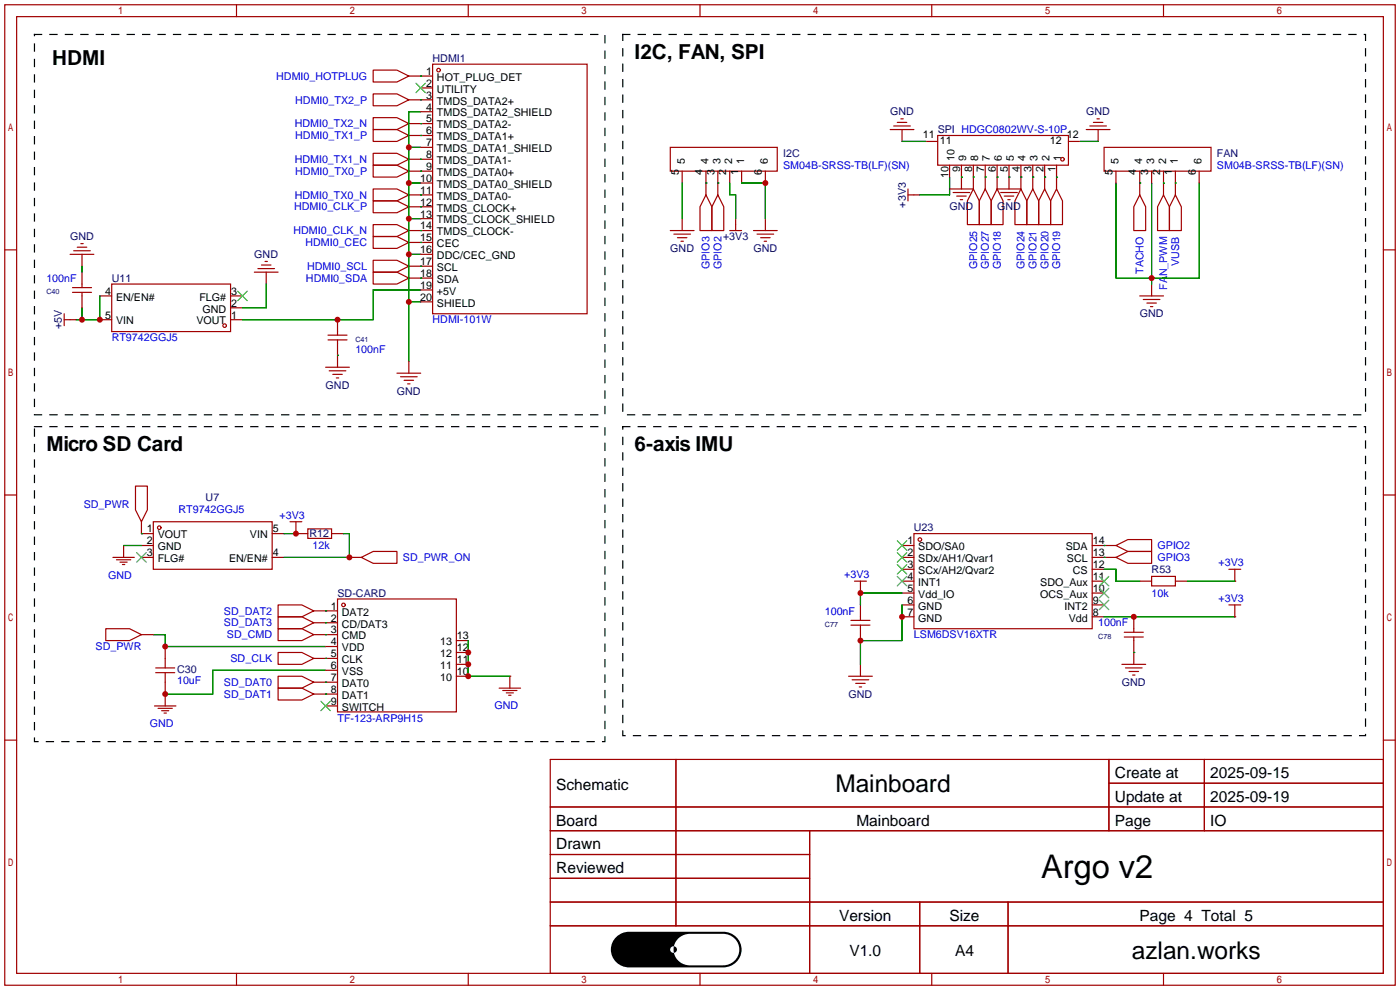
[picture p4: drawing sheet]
<svg xmlns="http://www.w3.org/2000/svg" width="299mm" height="212mm" viewBox="0 0 299 212" stroke-linecap="round" stroke-linejoin="round" font-family="sans-serif">
<g fill="none" stroke="#a10000" stroke-width=".25">
<path d="M1 1h297.2v209.6h-297.2zM3.6 3.6h292.1v204.4h-292.1zM50.5 1v2.6M100.1 1v2.6M149.6 1v2.6M199.1 1v2.6M248.7 1v2.6M1 53.4h2.6M295.7 53.4h2.5M1 105.8h2.6M295.7 105.8h2.5M1 158.2h2.6"/>
<path d="M295.7 158.2h2.5M117.6 162.3h178.1v45.7h-178.1zM117.6 172.5h178.1M117.6 177.5h178.1M144.5 162.3v35.6M173 177.5v30.5M237 162.3v15.2M237 167.4h58.7M257.4 162.3v15.2M117.6 182.6h55.4M117.6 192.8h178.1M117.6 187.7h55.4"/>
<path d="M117.6 197.9h178.1M196.6 192.8v15.2M215.4 192.8v15.2M50.5 208v2.6M100.1 208v2.6M149.6 208v2.6M199.1 208v2.6M248.7 208v2.6"/>
</g>
<path d="M131.7 200.3a4 4 0 0 1 2.8-1.2h20.1a3.8 3.8 0 0 1 3.9 3.8 3.8 3.8 0 0 1-3.9 3.9h-20.1a3.8 3.8 0 0 1-3.6-2.3 3.8 3.8 0 0 1 .8-4.2z" fill="#000"/>
<path d="M143.4 202.4l.6-.2v1.4a.71 .71 0 0 1-.7-.3 .71 .71 0 0 1 .1-.9zM145 200.6a3.5 3.5 0 0 1 2.4-1h7.1a3.4 3.4 0 0 1 3.5 3.3 3.4 3.4 0 0 1-3.5 3.4h-7.1a3.5 3.5 0 0 1-3.4-2.7 .71 .71 0 0 0 .7-.7 .71 .71 0 0 0-.7-.7l.2-.6z" fill="#fff"/>
<g fill="none" stroke="#a10000" stroke-width=".25">
<path d="M79.8 15h5l2.6 1.3-2.6 1.2h-5zM87.4 16.3h5.1M89.9 18.8h2.6M92.5 13.7h33v53.4h-33zM79.8 35.3h5l2.6 1.3-2.6 1.2h-5zM79.8 32.8h5l2.6 1.2-2.6 1.3h-5zM79.8 27.7h5l2.6 1.3-2.6 1.2h-5zM79.8 25.1h5l2.6 1.3-2.6 1.3h-5zM79.8 20.1h5l2.6 1.2-2.6 1.3h-5zM87.4 36.6h5.1M87.4 34h5.1M87.4 29h5.1"/>
<path d="M87.4 26.4h5.1M87.4 21.3h5.1M89.9 23.9h2.6M89.9 31.5h2.6M89.9 39.1h2.6M143.3 31.5h22.8v5.1h-22.8zM145.8 36.6v2.5M150.9 36.6v5.1M153.4 36.6v5.1M156 36.6v2.5M158.5 36.6v2.5M163.6 36.6v2.5"/>
<path d="M190.2 27.7h5.1M191 26.9h3.6M191.8 26.2h2M192.5 25.4h.5M192.8 27.7v2.5M197.9 30.2h2.5M200.4 29h27.9v6.3h-27.9zM202.9 35.3v2.5M205.5 35.3v5.1M208 35.3v5.1M210.6 35.3v5.1M213.1 35.3v5.1"/>
<path d="M215.6 35.3v5.1M218.2 35.3v5.1M220.7 35.3v5.1M223.3 35.3v5.1M225.8 35.3v5.1M228.3 30.2h2.6M232.2 27.7h5M232.9 26.9h3.6M233.7 26.2h2M234.4 25.4h.5M234.7 27.7v2.5M236 31.5h22.8v5.1h-22.8z"/>
<path d="M238.5 36.6v2.5M243.6 36.6v5.1M246.1 36.6v2.5M248.7 36.6v5.1M251.2 36.6v5.1M256.3 36.6v2.5M15 54.4h5.1M15.7 53.6h3.6M16.5 52.8h2M17.3 52.1h.5M17.5 54.4v2.5M17.5 58.2v3.3"/>
<path d="M54.4 58.2h5M55.1 57.4h3.6M55.9 56.6h2M56.6 55.9h.5M56.9 58.2v2.5M79.8 50.5h5l2.6 1.3-2.6 1.3h-5zM79.8 58.2h5l2.6 1.2-2.6 1.3h-5zM79.8 55.6h5l2.6 1.3-2.6 1.3h-5zM79.8 42.9h5l2.6 1.3-2.6 1.3h-5zM79.8 48h5l2.6 1.3-2.6 1.2h-5zM79.8 40.4h5l2.6 1.3-2.6 1.2h-5zM87.4 51.8h5.1"/>
<path d="M87.4 59.4h5.1M87.4 56.9h5.1M87.4 44.2h5.1M87.4 49.3h5.1M87.4 41.7h5.1M89.9 54.4h2.6M89.9 46.7h2.6M143.3 49.3h5M144 50h3.6M144.8 50.8h2M145.5 51.6h.5M145.8 46.7v2.6"/>
<path d="M150.9 41.7l1.2 2.5v5.1h-2.5v-5.1zM153.4 41.7l1.3 2.5v5.1h-2.6v-5.1zM156 49.3h2.5M157.2 46.7v2.6M161 49.3h5.1M161.8 50h3.6M162.6 50.8h2M163.3 51.6h.5M163.6 46.7v2.6M194.1 41.7h2.5M194.1 40.4v2.5M202.9 40.4h5.1"/>
<path d="M203.7 41.1h3.6M204.5 41.9h2M205.2 42.7h.5M208 40.4l1.3 2.5v5.1h-2.5v-5.1zM210.6 40.4l1.2 2.5v5.1h-2.5v-5.1zM213.1 40.4l1.3 2.5v5.1h-2.6v-5.1zM213.1 40.4h5.1M213.9 41.1h3.5M214.6 41.9h2.1M215.4 42.7h.5M218.2 40.4l1.3 2.5v5.1h-2.6v-5.1zM220.7 40.4l1.3 2.5v5.1h-2.5v-5.1z"/>
<path d="M223.3 40.4l1.2 2.5v5.1h-2.5v-5.1zM225.8 40.4l1.3 2.5v5.1h-2.6v-5.1zM243.6 41.7l1.3 2.5v5.1h-2.6v-5.1zM248.7 41.7l1.2 2.5v5.1h-2.5v-5.1zM251.2 41.7l1.3 2.5v5.1h-2.6v-5.1zM13.7 68.3h2.6M13.7 67.1v2.5M15.5 62.5h4.1M15.5 61.5h4.1M17.5 62.5v3.3M21.3 68.3h2.6M21.3 63.2h2.6"/>
<path d="M23.9 60.7h25.4v10.2h-25.4zM49.3 68.3h2.5M49.3 65.8h2.5M49.3 63.2h2.5M69.6 78.5h5.1M70.1 72.6h4.1M70.1 71.6h4.1M70.4 79.2h3.5M72.1 68.3v3.3M72.1 72.6v5.9M84.8 79.8h5.1M87.4 77.2v2.6"/>
<path d="M89.9 62h2.6M89.9 64.5h2.6M243.6 63.2h5.1M244.3 64h3.6M245.1 64.8h2M245.9 65.5h.5M246.1 60.7v2.5M71.1 80h2.1M71.9 80.8h.5M85.6 80.5h3.6M86.4 81.3h2M87.1 82h.5"/>
<path d="M24.1 119.1h4.6M24.9 119.6h3M26.4 116.6h.1M26.4 116.6v2.5M29 103.9h2.5v5.1l-1.3 2.5-1.2-2.5zM30.2 111.5v2.5h2.6M30.2 116.6h2.6M30.2 119.1h2.6M32.8 111.5h25.4v10.2h-25.4zM58.2 114h2.5M58.2 119.1h2.5M62 111.5h2.5"/>
<path d="M63.2 114h.1M63.2 114h2.6M63.2 111.5v2.5M65.8 113h5.1v2.1h-5.1zM70.9 114h2.5M74.7 119.1h2.5M77.2 119.1l2.6-1.2h5v2.5h-5zM192.8 116.6h2.5M192.8 119.1h2.5M195.3 114h38.1v20.4h-38.1zM233.4 116.6h5.1M233.4 119.1h5.1"/>
<path d="M238.5 119.1l2.5-1.2h5.1v2.5h-5.1zM238.5 116.6l2.5-1.3h5.1v2.6h-5.1zM22.6 134.4h5.1l2.5 1.2-2.5 1.3h-5.1zM25.7 120.1h1.5M26.2 120.6h.5M30.2 135.6h2.6M35.3 138.2v4.5M59.4 131.8h5.1l2.6 1.3-2.6 1.3h-5.1zM59.4 129.3h5.1l2.6 1.3-2.6 1.2h-5.1zM59.4 134.4h5.1l2.6 1.2-2.6 1.3h-5.1zM59.4 139.4h5.1l2.6 1.3-2.6 1.3h-5.1zM67.1 135.6h5"/>
<path d="M67.1 133.1h5M67.1 130.6h5M69.6 138.2h2.5M72.1 128h25.4v24.1h-25.4zM97.5 139.4h2.6M97.5 136.9h2.6M181.9 133.6h4M181.9 132.6h4M182.6 124.2h2.6M183.9 126.7h.1M183.9 124.2v2.5M183.9 129.3v3.3"/>
<path d="M183.9 133.6v3.3M192.8 121.7h2.5M192.8 124.2h2.5M192.8 126.7h2.5M192.8 129.3h2.5M192.8 131.8h2.5M233.4 121.7h2.6M233.4 124.2h2.6M233.4 126.7h2.6M233.4 129.3h2.6M233.4 131.8h2.6M240.3 136.1h4"/>
<path d="M240.3 135.1h4M242.3 131.8v3.3M242.3 136.1v5.9M243.6 124.2h2.5M246.1 123.2h5.1v2h-5.1zM251.2 124.2h2.5M262.6 121.7h2.6M262.6 129.3h2.6M263.9 124.2h.1M263.9 131.8h.1M263.9 121.7v2.5M263.9 129.3v2.5"/>
<path d="M33 150.9h4.6M33.3 142.7h4M33.3 143.8h4M33.8 151.4h3M34.5 151.9h1.6M35.1 152.4h.5M35.3 148.3h.1M35.3 143.8v7.1M59.4 144.5h5.1l2.6 1.3-2.6 1.3h-5.1zM59.4 147.1h5.1l2.6 1.2-2.6 1.3h-5.1zM67.1 145.8h5M67.1 148.3h5"/>
<path d="M67.1 140.7h5M69.6 150.9h2.5M69.6 143.3h2.5M97.5 144.5h2.6M97.5 142h2.6M106.7 147.1h4.6M107.4 147.6h3.1M108.2 148.1h1.5M108.7 148.6h.5M109 144.5h.1M109 144.5v2.6M181.4 144.5h5"/>
<path d="M182.1 145.3h3.6M182.9 146.1h2M183.6 146.8h.5M183.9 142v2.5M239.8 142h5.1M240.5 142.7h3.6M241.3 143.5h2M242.1 144.3h.5"/>
<circle cx="93.7" cy="15" r=".38"/>
<circle cx="227.1" cy="34" r=".38"/>
<circle cx="48" cy="69.6" r=".38"/>
<circle cx="34" cy="112.8" r=".38"/>
<circle cx="196.6" cy="115.3" r=".38"/>
<circle cx="73.4" cy="129.3" r=".38"/>
</g>
<g fill="none" stroke="#3c3" stroke-width=".25">
<path d="M88.9 17.8l2 2M90.9 17.8l-2 2M50.8 62.2l2 2.1M52.8 62.2l-2 2.1M29.2 118.1l2 2M31.2 118.1l-2 2M191.8 115.6l2 2M191.8 118.1l2 2M193.8 115.6l-2 2M193.8 118.1l-2 2M191.8 120.6l2 2.1M191.8 123.2l2 2"/>
<path d="M193.8 120.6l-2 2.1M193.8 123.2l-2 2M234.9 128.3l2.1 2M234.9 125.7l2.1 2.1M234.9 123.2l2.1 2M237 128.3l-2.1 2M237 125.7l-2.1 2.1M237 123.2l-2.1 2M68.6 149.9l2 2M70.6 149.9l-2 2"/>
</g>
<g fill="none" stroke="#008700" stroke-width=".25">
<path d="M89.9 16.3h.1M87.4 39.1h2.5M87.4 31.5h2.5M89.9 36.6h.1M89.9 34h.1M89.9 29h.1M89.9 26.4h.1M89.9 21.3h.1M89.9 23.9h-2.5v53.3M145.8 39.1v7.6M150.9 39.1h.1M153.4 39.1h.1"/>
<path d="M156 39.1v2.6h1.2v5M158.5 39.1h5.1v7.6M192.8 30.2h5.1M202.9 37.8v3.9h-6.3M205.5 37.8h.1M208 37.8h.1M210.6 37.8h.1M213.1 37.8h.1M215.6 37.8h.1M218.2 37.8h.1M220.7 37.8h.1M223.3 37.8h.1"/>
<path d="M225.8 37.8h.1M230.9 30.2h3.8M238.5 39.1v20.3h17.8v-20.3M243.6 39.1h.1M246.1 39.1v21.6M248.7 39.1h.1M251.2 39.1h.1M17.5 56.9v1.3M87.4 54.4h2.5M87.4 46.7h2.5M89.9 51.8h.1M89.9 59.4h.1"/>
<path d="M89.9 56.9h.1M89.9 44.2h.1M89.9 49.3h.1M89.9 41.7h.1M17.5 65.8v2.5M21.3 63.2v5.1h-5M56.9 60.7v5.1h-5.1M72.1 75.9h.1M87.4 64.5h2.5M89.9 62h-10.1v6.3h-28M26.4 116.6h3.8M30.2 114h.1"/>
<path d="M60.7 114h2.5M73.4 114h1.3v5.1h-14M236 116.6h.1M236 119.1h.1M32.8 135.6h2.5v2.6h34.3M69.6 133.1h.1M69.6 130.6h.1M69.6 135.6h.1M100.1 136.9v7.6h8.9M192.8 126.7h-8.9v2.6M192.8 129.3v7.6h-8.9v5.1M236 121.7h2.5v2.5h5.1"/>
<path d="M236 131.8h27.9M242.3 139.4h.1M253.7 124.2h10.2M69.6 145.8h.1M69.6 148.3h.1M69.6 140.7h.1M69.6 143.3h-24.1v5h-10.2"/>
</g>
<path d="M7.4 7.4h121.9v81.2h-121.9zM133.1 7.4h158.7v81.2h-158.7zM7.4 91.2h121.9v67.3h-121.9zM133.1 91.2h158.7v66h-158.7z" fill="none" stroke="#000" stroke-width=".25" stroke-dasharray="1.5 1.8"/>
<g fill="#c00">
<circle cx="74.7" cy="119.1" r=".63"/>
<circle cx="63.2" cy="114" r=".63"/>
<circle cx="35.3" cy="138.2" r=".63"/>
<circle cx="35.3" cy="148.3" r=".63"/>
<circle cx="21.3" cy="68.3" r=".63"/>
<circle cx="17.5" cy="68.3" r=".63"/>
<circle cx="72.1" cy="68.3" r=".63"/>
<circle cx="87.4" cy="64.5" r=".63"/>
<circle cx="87.4" cy="54.4" r=".63"/>
<circle cx="87.4" cy="46.7" r=".63"/>
<circle cx="87.4" cy="39.1" r=".63"/>
<circle cx="87.4" cy="31.5" r=".63"/>
<circle cx="100.1" cy="144.5" r=".63"/>
<circle cx="100.1" cy="142" r=".63"/>
<circle cx="100.1" cy="139.4" r=".63"/>
<circle cx="246.1" cy="59.4" r=".63"/>
<circle cx="163.6" cy="39.1" r=".63"/>
<circle cx="183.9" cy="126.7" r=".63"/>
<circle cx="242.3" cy="131.8" r=".63"/>
<circle cx="183.9" cy="136.9" r=".63"/>
<circle cx="192.8" cy="131.8" r=".63"/>
</g>
<text font-size="7" x="222.5" y="187.5">Argo v2</text>
<g font-size="5.2">
<text x="178.5" y="169.3">Mainboard</text>
<text x="241.9" y="204.9">azlan.works</text>
</g>
<g font-size="4.4">
<text x="11.2" y="13.9">HDMI</text>
<text x="135.6" y="12.6">I2C, FAN, SPI</text>
<text x="9.9" y="96.4">Micro SD Card</text>
<text x="135.6" y="96.4">6-axis IMU</text>
</g>
<g font-size="3.3">
<text x="238.3" y="166.3">Create at</text>
<text x="258.7" y="166.3">2025-09-15</text>
<text x="118.9" y="168.9">Schematic</text>
<text x="238.3" y="171.4">Update at</text>
<text x="258.7" y="171.4">2025-09-19</text>
<text x="118.9" y="176.5">Board</text>
<text x="183" y="176.5">Mainboard</text>
<text x="238.3" y="176.5">Page</text>
<text x="258.7" y="176.5">IO</text>
<text x="118.9" y="181.6">Drawn</text>
<text x="118.9" y="186.6">Reviewed</text>
<text x="179.3" y="196.8">Version</text>
<text x="202.9" y="196.8">Size</text>
<text x="243.5" y="196.8">Page 4 Total 5</text>
<text x="181.5" y="204.4">V1.0</text>
<text x="204.1" y="204.4">A4</text>
</g>
<g font-size="2.3" fill="#00f">
<text x="59" y="17">HDMI0_HOTPLUG</text>
<text x="63.1" y="22.1">HDMI0_TX2_P</text>
<text x="63" y="27.2">HDMI0_TX2_N</text>
<text x="63.1" y="29.7">HDMI0_TX1_P</text>
<text x="63" y="34.8">HDMI0_TX1_N</text>
<text x="63.1" y="37.4">HDMI0_TX0_P</text>
<text x="167.4" y="36.1">SM04B-SRSS-TB(LF)(SN)</text>
<text x="260.1" y="36.1">SM04B-SRSS-TB(LF)(SN)</text>
<text x="62.9" y="45">HDMI0_CLK_P</text>
<text x="63" y="42.4">HDMI0_TX0_N</text>
<text x="62.7" y="50.1">HDMI0_CLK_N</text>
<text x="65.3" y="52.6">HDMI0_CEC</text>
<text x="65.6" y="57.7">HDMI0_SCL</text>
<text x="151.7" y="57.5" transform="rotate(-90 151.7 57.5)">GPIO3</text>
<text x="154.2" y="57.5" transform="rotate(-90 154.2 57.5)">GPIO2</text>
<text x="208.8" y="57.5" transform="rotate(-90 208.8 57.5)">GPIO25</text>
<text x="211.4" y="57.5" transform="rotate(-90 211.4 57.5)">GPIO27</text>
<text x="213.9" y="57.5" transform="rotate(-90 213.9 57.5)">GPIO18</text>
<text x="219" y="57.5" transform="rotate(-90 219 57.5)">GPIO24</text>
<text x="221.5" y="57.5" transform="rotate(-90 221.5 57.5)">GPIO21</text>
<text x="224.1" y="57.5" transform="rotate(-90 224.1 57.5)">GPIO20</text>
<text x="226.6" y="57.5" transform="rotate(-90 226.6 57.5)">GPIO19</text>
<text x="244.4" y="58.6" transform="rotate(-90 244.4 58.6)">TACHO</text>
<text x="252" y="56.8" transform="rotate(-90 252 56.8)">VUSB</text>
<text x="9.9" y="60.2">100nF</text>
<text x="65.4" y="60.2">HDMI0_SDA</text>
<text x="249.5" y="62" transform="rotate(-90 249.5 62)">FAN_PWM</text>
<text x="92.5" y="69.1">HDMI-101W</text>
<text x="23.9" y="72.9">RT9742GGJ5</text>
<text x="75.9" y="75.5">100nF</text>
<text x="17.9" y="108.5">SD_PWR</text>
<text x="38.1" y="109.7">RT9742GGJ5</text>
<text x="59.8" y="110.9">+3V3</text>
<text x="66.8" y="117.3">12k</text>
<text x="86.1" y="119.9">SD_PWR_ON</text>
<text x="247.4" y="119.9">GPIO3</text>
<text x="247.4" y="117.4">GPIO2</text>
<text x="23.1" y="123.7">GND</text>
<text x="180.4" y="123.6">+3V3</text>
<text x="260.4" y="121.1">+3V3</text>
<text x="47.9" y="131.3">SD_DAT2</text>
<text x="176.3" y="131.3">100nF</text>
<text x="246.1" y="127.5">10k</text>
<text x="260.4" y="128.7">+3V3</text>
<text x="47.9" y="133.9">SD_DAT3</text>
<text x="48.5" y="136.4">SD_CMD</text>
<text x="195.3" y="136.4">LSM6DSV16XTR</text>
<text x="234.7" y="133.9">100nF</text>
<text x="20.4" y="139">SD_PWR</text>
<text x="49.3" y="141.5">SD_CLK</text>
<text x="37.8" y="146.2">10uF</text>
<text x="47.9" y="146.6">SD_DAT0</text>
<text x="47.9" y="149.1">SD_DAT1</text>
<text x="32" y="155.4">GND</text>
<text x="72.1" y="154.2">TF-123-ARP9H15</text>
<text x="105.7" y="151.6">GND</text>
</g>
<g font-size="2.3">
<text x="91.1" y="16">1</text>
<text x="93.4" y="17.3">HOT_PLUG_DET</text>
<text x="91.1" y="18.5">2</text>
<text x="91.1" y="21.1">3</text>
<text x="91.1" y="23.6">4</text>
<text x="93.4" y="19.8">UTILITY</text>
<text x="93.4" y="22.4">TMDS_DATA2+</text>
<text x="91.1" y="26.2">5</text>
<text x="91.1" y="28.7">6</text>
<text x="93.4" y="24.9">TMDS_DATA2_SHIELD</text>
<text x="93.4" y="27.4">TMDS_DATA2-</text>
<text x="93.4" y="30">TMDS_DATA1+</text>
<text x="197.2" y="29.5">11</text>
<text x="228" y="29.5">12</text>
<text x="91.1" y="31.2">7</text>
<text x="91.1" y="33.8">8</text>
<text x="93.4" y="32.5">TMDS_DATA1_SHIELD</text>
<text x="93.4" y="35.1">TMDS_DATA1-</text>
<text x="146.3" y="35.2" transform="rotate(-90 146.3 35.2)">5</text>
<text x="151.4" y="35.2" transform="rotate(-90 151.4 35.2)">4</text>
<text x="154" y="35.2" transform="rotate(-90 154 35.2)">3</text>
<text x="156.5" y="35.2" transform="rotate(-90 156.5 35.2)">2</text>
<text x="159" y="35.2" transform="rotate(-90 159 35.2)">1</text>
<text x="164.1" y="35.2" transform="rotate(-90 164.1 35.2)">6</text>
<text x="200.9" y="30.8">11</text>
<text x="204" y="34.4" transform="rotate(-90 204 34.4)">10</text>
<text x="206.5" y="34.4" transform="rotate(-90 206.5 34.4)">9</text>
<text x="209" y="34.4" transform="rotate(-90 209 34.4)">8</text>
<text x="211.6" y="34.4" transform="rotate(-90 211.6 34.4)">7</text>
<text x="214.1" y="34.4" transform="rotate(-90 214.1 34.4)">6</text>
<text x="216.7" y="34.4" transform="rotate(-90 216.7 34.4)">5</text>
<text x="219.2" y="34.4" transform="rotate(-90 219.2 34.4)">4</text>
<text x="221.7" y="34.4" transform="rotate(-90 221.7 34.4)">3</text>
<text x="224.3" y="34.4" transform="rotate(-90 224.3 34.4)">2</text>
<text x="224.4" y="30.8">12</text>
<text x="226.8" y="34.4" transform="rotate(-90 226.8 34.4)">1</text>
<text x="239" y="35.2" transform="rotate(-90 239 35.2)">5</text>
<text x="244.1" y="35.2" transform="rotate(-90 244.1 35.2)">4</text>
<text x="246.7" y="35.2" transform="rotate(-90 246.7 35.2)">3</text>
<text x="249.2" y="35.2" transform="rotate(-90 249.2 35.2)">2</text>
<text x="251.7" y="35.2" transform="rotate(-90 251.7 35.2)">1</text>
<text x="256.8" y="35.2" transform="rotate(-90 256.8 35.2)">6</text>
<text x="89.8" y="38.9">10</text>
<text x="89.8" y="41.4">11</text>
<text x="91.1" y="36.3">9</text>
<text x="93.4" y="37.6">TMDS_DATA0+</text>
<text x="93.4" y="40.1">TMDS_DATA0_SHIELD</text>
<text x="145.1" y="37.5" transform="rotate(-90 145.1 37.5)">5</text>
<text x="150.1" y="37.5" transform="rotate(-90 150.1 37.5)">4</text>
<text x="152.7" y="37.5" transform="rotate(-90 152.7 37.5)">3</text>
<text x="155.2" y="37.5" transform="rotate(-90 155.2 37.5)">2</text>
<text x="157.8" y="37.5" transform="rotate(-90 157.8 37.5)">1</text>
<text x="162.8" y="37.5" transform="rotate(-90 162.8 37.5)">6</text>
<text x="202.7" y="38" transform="rotate(-90 202.7 38)">10</text>
<text x="205.2" y="36.7" transform="rotate(-90 205.2 36.7)">9</text>
<text x="207.8" y="36.7" transform="rotate(-90 207.8 36.7)">8</text>
<text x="210.3" y="36.7" transform="rotate(-90 210.3 36.7)">7</text>
<text x="212.9" y="36.7" transform="rotate(-90 212.9 36.7)">6</text>
<text x="215.4" y="36.7" transform="rotate(-90 215.4 36.7)">5</text>
<text x="217.9" y="36.7" transform="rotate(-90 217.9 36.7)">4</text>
<text x="220.5" y="36.7" transform="rotate(-90 220.5 36.7)">3</text>
<text x="223" y="36.7" transform="rotate(-90 223 36.7)">2</text>
<text x="225.6" y="36.7" transform="rotate(-90 225.6 36.7)">1</text>
<text x="237.8" y="37.5" transform="rotate(-90 237.8 37.5)">5</text>
<text x="242.9" y="37.5" transform="rotate(-90 242.9 37.5)">4</text>
<text x="245.4" y="37.5" transform="rotate(-90 245.4 37.5)">3</text>
<text x="247.9" y="37.5" transform="rotate(-90 247.9 37.5)">2</text>
<text x="250.5" y="37.5" transform="rotate(-90 250.5 37.5)">1</text>
<text x="255.6" y="37.5" transform="rotate(-90 255.6 37.5)">6</text>
<text x="89.8" y="43.9">12</text>
<text x="89.8" y="46.5">13</text>
<text x="93.4" y="42.7">TMDS_DATA0-</text>
<text x="93.4" y="45.2">TMDS_CLOCK+</text>
<text x="93.4" y="47.8">TMDS_CLOCK_SHIELD</text>
<text x="89.8" y="49">14</text>
<text x="89.8" y="51.6">15</text>
<text x="93.4" y="50.3">TMDS_CLOCK-</text>
<text x="93.4" y="52.8">CEC</text>
<text x="89.8" y="54.1">16</text>
<text x="89.8" y="56.6">17</text>
<text x="89.8" y="59.2">18</text>
<text x="93.4" y="55.4">DDC/CEC_GND</text>
<text x="93.4" y="57.9">SCL</text>
<text x="22.5" y="63">4</text>
<text x="24.8" y="64.3">EN/EN#</text>
<text x="42.6" y="64.3">FLG#</text>
<text x="49.4" y="65.5">2</text>
<text x="49.4" y="63">3</text>
<text x="89.8" y="61.7">19</text>
<text x="89.8" y="64.3">20</text>
<text x="93.4" y="60.5">SDA</text>
<text x="93.4" y="63">+5V</text>
<text x="93.4" y="65.5">SHIELD</text>
<text x="22.5" y="68.1">5</text>
<text x="24.8" y="69.3">VIN</text>
<text x="42" y="69.3">VOUT</text>
<text x="43.3" y="66.8">GND</text>
<text x="49.4" y="68.1">1</text>
<text x="31.4" y="113.8">1</text>
<text x="58.3" y="113.8">5</text>
<text x="31.4" y="116.3">2</text>
<text x="31.4" y="118.9">3</text>
<text x="33.7" y="115.1">VOUT</text>
<text x="33.7" y="117.6">GND</text>
<text x="53.4" y="115.1">VIN</text>
<text x="58.3" y="118.9">4</text>
<text x="193.9" y="116.3">1</text>
<text x="193.9" y="118.9">2</text>
<text x="196.3" y="117.6">SDO/SA0</text>
<text x="227.8" y="117.6">SDA</text>
<text x="233.6" y="118.9">13</text>
<text x="233.6" y="116.3">14</text>
<text x="33.7" y="120.1">FLG#</text>
<text x="49" y="120.1">EN/EN#</text>
<text x="193.9" y="121.4">3</text>
<text x="193.9" y="124">4</text>
<text x="196.3" y="120.1">SDx/AH1/Qvar1</text>
<text x="196.3" y="122.7">SCx/AH2/Qvar2</text>
<text x="196.3" y="125.2">INT1</text>
<text x="222.3" y="125.2">SDO_Aux</text>
<text x="228" y="120.1">SCL</text>
<text x="229.3" y="122.7">CS</text>
<text x="233.6" y="124">11</text>
<text x="233.6" y="121.4">12</text>
<text x="70.7" y="130.3">1</text>
<text x="73.1" y="131.6">DAT2</text>
<text x="193.9" y="126.5">5</text>
<text x="193.9" y="129">6</text>
<text x="193.9" y="131.6">7</text>
<text x="196.3" y="127.8">Vdd_IO</text>
<text x="196.3" y="130.3">GND</text>
<text x="222.3" y="127.8">OCS_Aux</text>
<text x="227.5" y="130.3">INT2</text>
<text x="233.6" y="131.6">8</text>
<text x="233.6" y="129">9</text>
<text x="233.6" y="126.5">10</text>
<text x="70.7" y="132.8">2</text>
<text x="70.7" y="135.4">3</text>
<text x="70.7" y="137.9">4</text>
<text x="73.1" y="134.1">CD/DAT3</text>
<text x="73.1" y="136.7">CMD</text>
<text x="94.1" y="137.9">13</text>
<text x="97.7" y="136.7">13</text>
<text x="196.3" y="132.8">GND</text>
<text x="228.4" y="132.8">Vdd</text>
<text x="70.7" y="140.5">5</text>
<text x="70.7" y="143">6</text>
<text x="73.1" y="139.2">VDD</text>
<text x="73.1" y="141.7">CLK</text>
<text x="94.1" y="143">11</text>
<text x="94.1" y="140.5">12</text>
<text x="97.7" y="141.7">11</text>
<text x="97.7" y="139.2">12</text>
<text x="70.7" y="145.5">7</text>
<text x="70.7" y="148.1">8</text>
<text x="73.1" y="144.3">VSS</text>
<text x="73.1" y="146.8">DAT0</text>
<text x="73.1" y="149.4">DAT1</text>
<text x="94.1" y="145.5">10</text>
<text x="97.7" y="144.3">10</text>
<text x="70.7" y="150.6">9</text>
<text x="73.1" y="151.9">SWITCH</text>
</g>
<g font-size="2.3" fill="#000080">
<text x="92.5" y="13.2">HDMI1</text>
<text x="190.2" y="24.7">GND</text>
<text x="200.4" y="28.5">SPI HDGC0802WV-S-10P</text>
<text x="232.2" y="24.7">GND</text>
<text x="167.4" y="33.6">I2C</text>
<text x="260.1" y="33.6">FAN</text>
<text x="193.6" y="44.4" transform="rotate(-90 193.6 44.4)">+3V3</text>
<text x="202.9" y="45">GND</text>
<text x="213.1" y="45">GND</text>
<text x="15" y="51.3">GND</text>
<text x="143.3" y="53.9">GND</text>
<text x="154.5" y="51.3">+3V3</text>
<text x="161" y="53.9">GND</text>
<text x="54.4" y="55.1">GND</text>
<text x="23.9" y="60.2">U11</text>
<text x="13.2" y="70.4" transform="rotate(-90 13.2 70.4)">+5V</text>
<text x="243.6" y="67.8">GND</text>
<text x="69.6" y="83.1">GND</text>
<text x="84.8" y="84.4">GND</text>
<text x="44" y="107.1">U7</text>
<text x="195.3" y="113.6">U23</text>
<text x="66.2" y="114.8">R12</text>
<text x="246.1" y="122.5">R53</text>
<text x="72.1" y="127.5">SD-CARD</text>
<text x="37.8" y="143.9">C30</text>
<text x="181.4" y="149.1">GND</text>
<text x="239.8" y="146.6">GND</text>
</g>
<g font-size="1.5" fill="#000080">
<text x="9.9" y="62.9">C40</text>
<text x="75.9" y="73.1">C41</text>
<text x="176.3" y="134">C77</text>
<text x="234.7" y="136.6">C78</text>
</g>
</svg>
